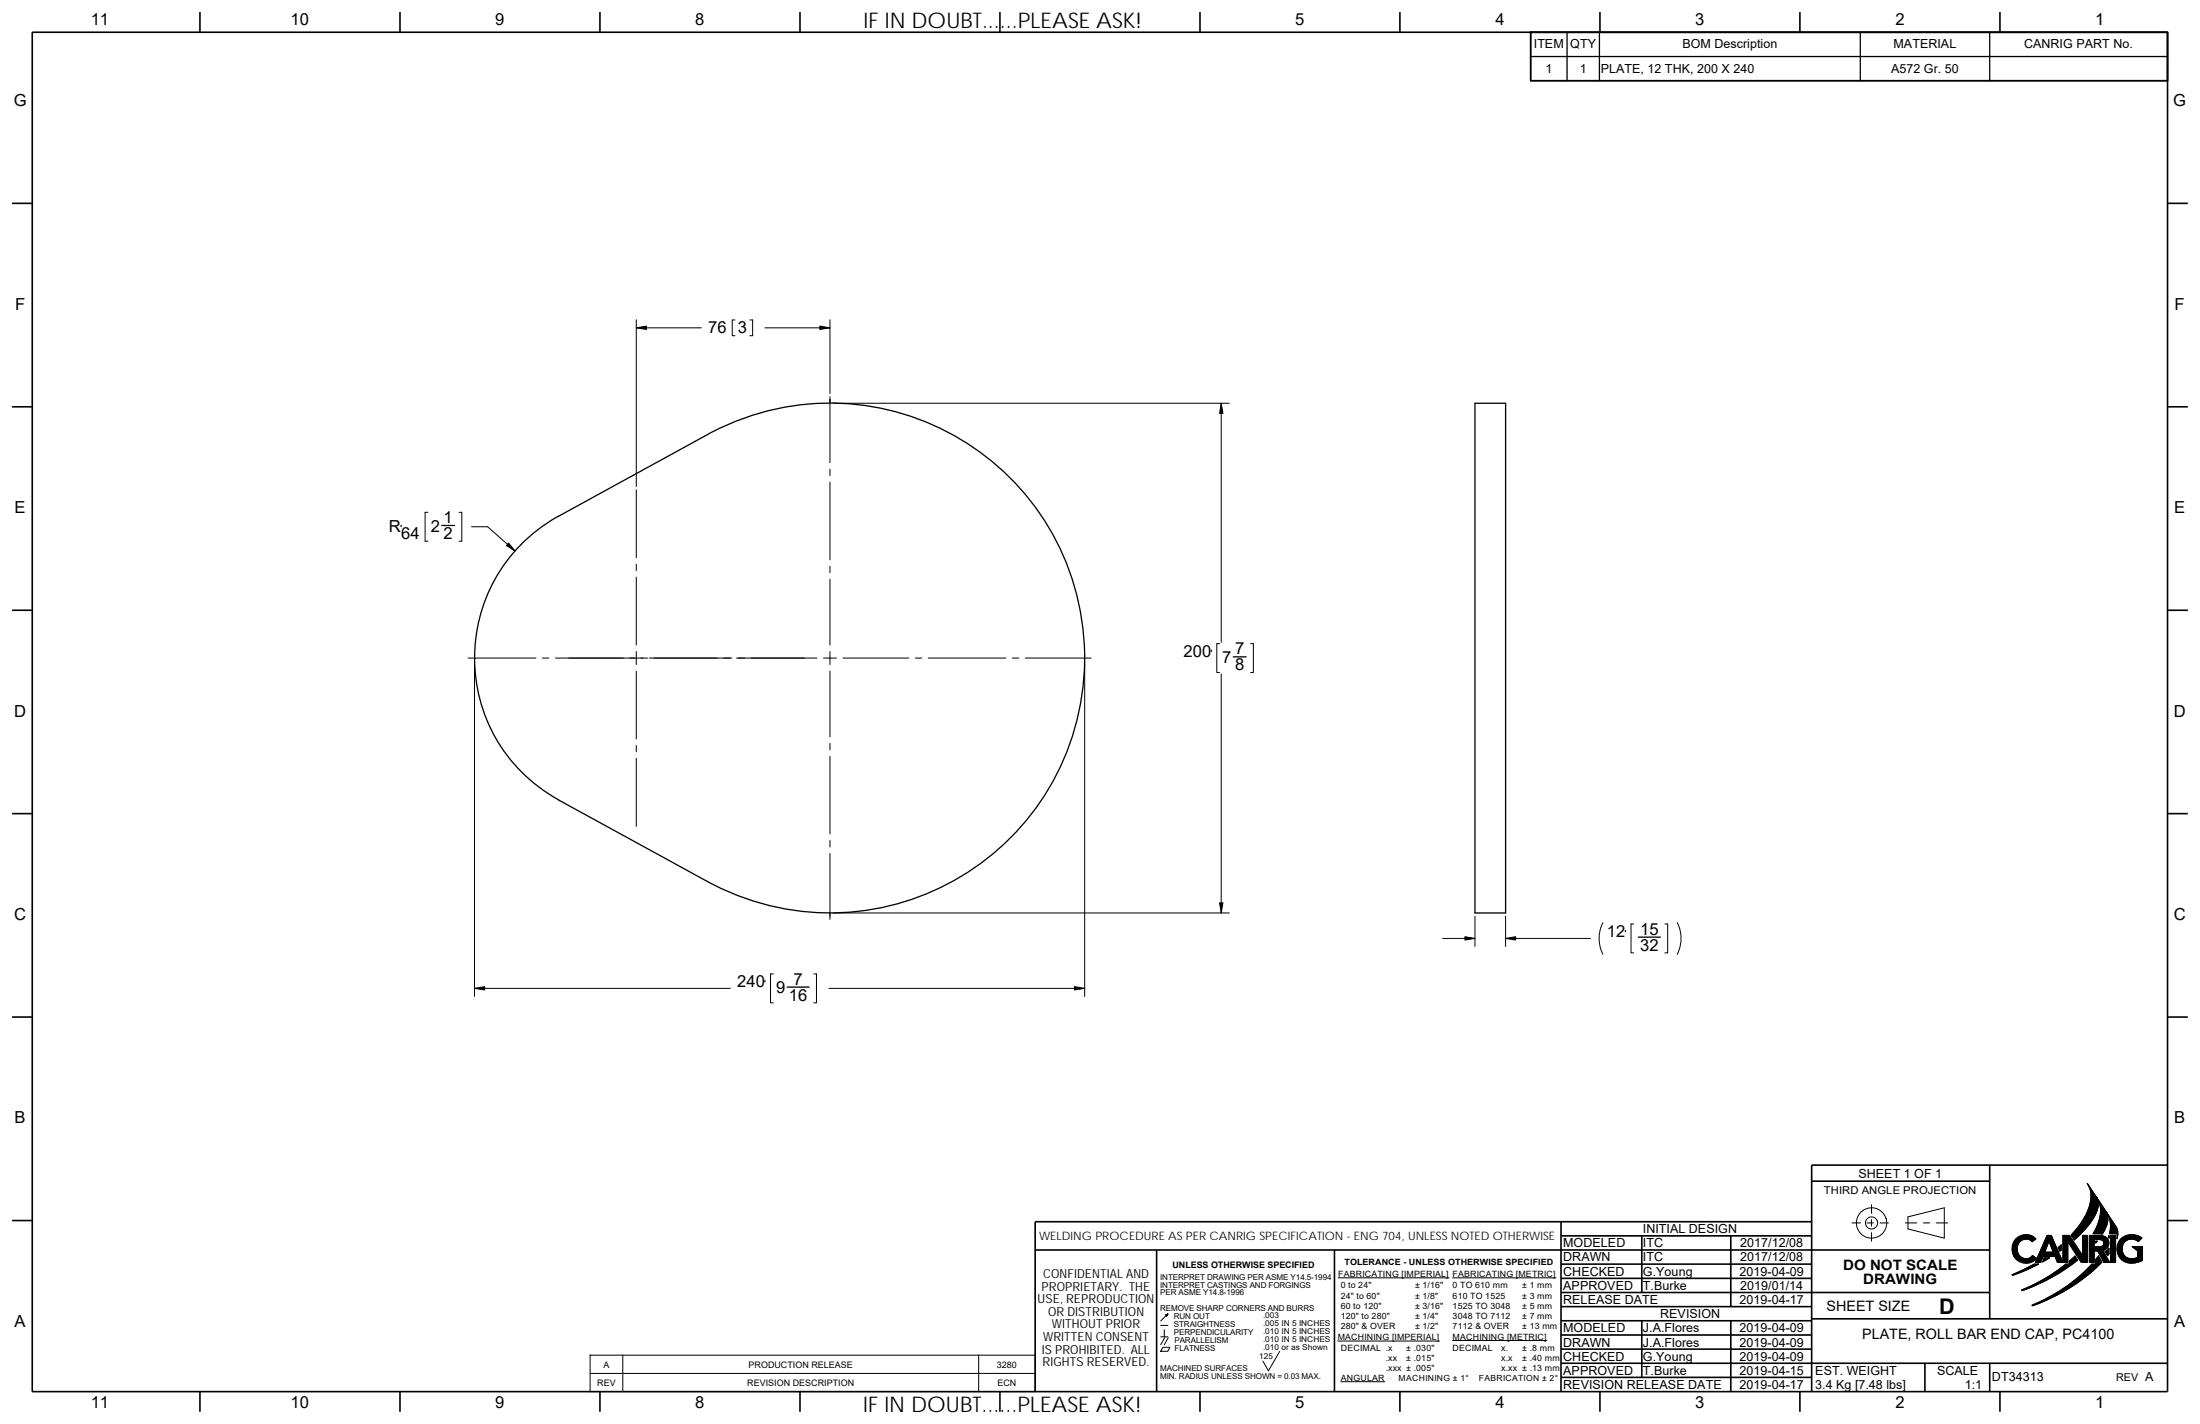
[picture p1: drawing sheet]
<svg xmlns="http://www.w3.org/2000/svg" width="432mm" height="279mm" viewBox="0 0 432 279" stroke-linecap="round" stroke-linejoin="round" font-family="sans-serif">
<g fill="none" stroke="#000" stroke-width=".32">
<path d="M6.3 6.3h419.1v266.8h-419.1zM39.2 2.4v3.9M78.5 2.4v3.9M117.8 2.4v3.9M157 2.4v3.9M196.3 2.4v3.9M235.5 2.4v3.9M274.8 2.4v3.9M314 2.4v3.9M353.3 2.4v3.9M392.5 2.4v3.9M2.4 39.9h3.9"/>
<path d="M425.4 39.9h4M2.4 79.8h3.9M425.4 79.8h4M2.4 119.7h3.9M425.4 119.7h4M6.3 139.7h.1M425.4 139.7h.1M2.4 159.6h3.9M425.4 159.6h4M2.4 199.6h3.9M425.4 199.6h4M2.4 239.5h3.9"/>
<path d="M306.4 239.7v33.3M355.6 231.8h34.9M355.6 239.7h-152.4v33.3M390.5 228.6v30.2M425.4 228.6h-69.8v44.4M425.4 239.5h4M203.2 245.3h187.3M227 245.3v27.7M261.9 245.3v27.7M306.4 259.1h49.2M306.4 256.4h49.2M306.4 253.6h84.1"/>
<path d="M306.4 242.5h49.2M306.4 248h49.2M306.4 250.8h49.2M322.2 259.1v11.2M322.2 242.5v11.1M339.7 242.5v13.9M339.7 259.1v14M355.6 258.8h69.8M39.2 273v4M78.5 273v4M117.8 273v4M157 273v4"/>
<path d="M196.3 273v4M235.5 273v4M274.8 273.1v3.9M306.4 270.3h49.2M306.4 261.9h49.2M306.4 267.5h119M306.4 264.7h49.2M314 273.1v3.9M353.3 273v4M377.8 267.5v5.6M390.5 267.5v5.5M392.5 273v4"/>
</g>
<g fill="none" stroke="#000" stroke-width=".2">
<path d="M124.9 62.7v32.8M124.9 64.3h12.7M144.3 62.8h-.6v3.1h.6M147.2 62.8h.5v3.1h-.5M150.1 64.3h12.8M162.9 77.9v12.9M162.9 62.7v14.5M163.5 79.1h77.8M239.7 79.1v46.9M124.9 96.1v13.3M162.9 92.1v1.2M162.9 94.6v15.2"/>
<path d="M84 100.5h-.6v5.7h.6M90.1 100.5h.5v5.7h-.5M92.5 103.4h3.2l5.4 4.7M124.9 110.7v1.3M124.9 113.2v13.4M162.9 111.1v1.3M162.9 113.6v13M91.9 129.1h13.3M93.1 129.8v65.7M106.5 129.1h1.2M109 129.1h18.1M124.9 131.7v13.3"/>
<path d="M124.9 127.8v2.6M143.6 129.1h-16.2M160.4 129.1h-15.8M161.6 129.1h2.6M162.9 131.7v12.9M162.9 127.8v2.6M165.4 129.1h13M179.6 129.1h1.3M182.2 129.1h15.2M198.7 129.1h1.3M201.2 129.1h13M212.9 129.8v65.7"/>
<path d="M239.4 126.3h-.6v5.7h.6M239.7 132.2v46.9M245.5 126.3h.5v5.7h-.5M124.9 146.3v1.2M124.9 148.8v13.3M162.9 145.9v1.2M162.9 148.4v15.2M162.9 164.9v1.3M162.9 167.4v13M163.5 179.1h77.8M289.5 179.8v5.9M295.5 179.8v5.9"/>
<path d="M93.1 193.9h50.2M151.8 191.1h-.6v5.7h.6M159.7 191.1h.6v5.7h-.6M162.7 193.9h50.2M283.1 184.1h6.4M295.5 184.1h16.7M314.6 181a6.9 6.9 0 0 0 0 6.2M320.7 181.3h-.6v5.7h.6M326.8 181.3h.5v5.7h-.5M329.2 181a6.9 6.9 0 0 1 0 6.2M363.5 239.9h1.7M366.4 239.9h1.3"/>
<path d="M367.3 236.4v1.6M367.3 239.3v1.3M369 239.9h1.6M374 239.9h2.2M374.5 238.8l7.1-1.8v5.9l-7.1-1.8zM377.5 239.9h1.3M380 239.9h2.3M409.7 232.2l1.8 2.7a3.6 3.6 0 0 1-.4 3.7 19.7 19.7 0 0 1-4 4.7l-.6-.9a12.5 12.5 0 0 0 3.9-7.6l-.3-1.7zM411.5 234.9l1.9 2.8a3.5 3.5 0 0 1-.2 3.5l-.6 .9h-1.8a7.3 7.3 0 0 0 1.1-6.4zM413.5 238l1.8 2.7a2.91 2.91 0 0 1 .2 2.3v-.9h-1.5a5.1 5.1 0 0 0-.5-4.1zM229.2 257.8l-1.4 1.4M262.7 250.7h21.7"/>
<path d="M285.1 250.7h20.3M367.3 241.9v1.6M394.9 250.1l4.3-2.1h.9l-3.8 1.8-1.3 .4zM395.5 243.2a2.72 2.72 0 0 1 4.1-.1l-.7 .5a1.8 1.8 0 0 0-2.3-.1 1.8 1.8 0 0 0-.6 2.2 1.68 1.68 0 0 0 2.9 .6l.8 .6a2.78 2.78 0 0 1-3.9 .2 2.78 2.78 0 0 1-.3-3.9zM396.8 253.1a34.5 34.5 0 0 0 8.7-5.1h.6v-.6l1.2-1 .5 .8a35.6 35.6 0 0 1-10.9 6zM398.8 256.1a32.8 32.8 0 0 0 11.8-8.1h.7v-.9l.6-.7 .6 1.3a35.8 35.8 0 0 1-13.6 8.5zM401.2 246.8h1.1l-1.4 .8zM401.8 242.4h.8l2.3 5.3v-5.3h1.3l2.5 3.9v-3.9h1v5.3h-1.2l-2.7-4.1v4.1h-2l-.5-1.2h-2.3l-.5 1.2h-1zM402.2 243.5l.8 2.2h-1.7zM404 244.8l.6-.5v1l-.3 .2zM410.1 242.4a4.9 4.9 0 0 1 3.2 .3 1.47 1.47 0 0 1 .6 1.5 1.47 1.47 0 0 1-1.2 1.2l1.4 2.3h-1.2l-1.2-2.3h-.7v2.3h-.9zM411 243.2a2.06 2.06 0 0 1 1.8 .3l.1 .2a.81 .81 0 0 1-.3 .8 .81 .81 0 0 1-.8 .1h-.8z"/>
<path d="M411.3 243.5h.3l-.3 .4zM413.2 245.6l.7-.7v1.1l-.2 .4zM413.9 242.4v.5l-.1-.1zM414.3 247.7v-5.3h.9v5.3M415.2 247.7h-.9M419.7 243.6a1.96 1.96 0 0 0-2.6 .1 1.96 1.96 0 0 0-.2 2.7 1.96 1.96 0 0 0 2.7 .3v-1.3l-1.1-.8h2M420.4 242.9a2.93 2.93 0 0 0-3.9-.1 2.93 2.93 0 0 0-.5 3.9 3.4 3.4 0 0 0 4.5 .6M115.8 265.9h87.4v7.1h-87.4zM115.8 269.5h87.4M122.2 265.9v7.1M192.1 265.9v7.1M227.8 260.1h1.4"/>
<path d="M227.8 262.3h1.4M228.2 264.4h1.4l-.4 .7h-1.4zM228.5 260.9v1.4M228.6 262.5l-.8 1.3M229.3 262.5l-.8 1.3M251.2 265.2l-2.2 3.8-1.1-1.9M262.6 263.1h19.9M263.2 271.1h8.6M285.1 263h18.5"/>
<circle cx="367.3" cy="240" r="1.19"/>
<circle cx="367.3" cy="240" r="2.98"/>
</g>
<g fill="#000" stroke="#000" stroke-width=".2">
<path d="M124.9 64.3l2-.3v.6z" fill-rule="evenodd"/>
<path d="M160.9 64l2 .3-2 .3z" fill-rule="evenodd"/>
<path d="M239.7 79.1l.3 2h-.6z" fill-rule="evenodd"/>
<path d="M99.8 106.6l1.3 1.5-1.7-1.1z" fill-rule="evenodd"/>
<path d="M239.4 177.1h.6l-.3 2z" fill-rule="evenodd"/>
<path d="M93.1 193.9l2-.3v.6z" fill-rule="evenodd"/>
<path d="M210.9 193.6l2 .3-2 .3z" fill-rule="evenodd"/>
<path d="M287.5 183.8l2 .3-2 .3z" fill-rule="evenodd"/>
<path d="M295.5 184.1l2-.3v.6z" fill-rule="evenodd"/>
<path d="M409.7 232.2l1.9 2.8a3.5 3.5 0 0 1-.5 3.7l-1.9 2.5-2.1 2.1-.6-.9a13.9 13.9 0 0 0 3.9-7.2 4.5 4.5 0 0 0-.7-3z" fill-rule="evenodd"/>
<path d="M228.9 258l.3-.2z" fill-rule="evenodd"/>
<path d="M228.7 258l.5-.2z" fill-rule="evenodd"/>
<path d="M228.9 258.1l.3-.3-.2 .3z" fill-rule="evenodd"/>
<path d="M229.2 257.8l-.2 .5z" fill-rule="evenodd"/>
<path d="M394.9 250.1l4.3-2.1h.9l-4.1 1.9-1 .3z" fill-rule="evenodd"/>
<path d="M395.8 243a2.65 2.65 0 0 1 3.8 .1l-.7 .5a1.77 1.77 0 0 0-2.3-.2 1.77 1.77 0 0 0-.6 2.2 1.66 1.66 0 0 0 1.2 1.3 1.66 1.66 0 0 0 1.7-.6l.8 .6a2.78 2.78 0 0 1-4 .1 2.78 2.78 0 0 1 .1-4z" fill-rule="evenodd"/>
<path d="M398.8 256.1l2.6-1.2 2.3-1.3a27.7 27.7 0 0 0 5.4-4l1.5-1.6h.7v-.9l.6-.7 .6 1.3a35.8 35.8 0 0 1-13.6 8.5z" fill-rule="evenodd"/>
<path d="M401.8 242.4l-2.3 5.3h1l.5-1.2h2.3l.5 1.2h1.1l-2.3-5.3zM402.2 243.5l.8 2.2h-1.7z" fill-rule="evenodd"/>
<path d="M401.2 246.8h1.1l-1.4 .8z" fill-rule="evenodd"/>
<path d="M404.1 244.6l.5-.3v1l-.3 .2-.3-.7z" fill-rule="evenodd"/>
<path d="M396.8 253.1l2.3-1 2.5-1.4 3.9-2.7h.6v-.6l1.2-1 .5 .8a37 37 0 0 1-10.9 6z" fill-rule="evenodd"/>
<path d="M404.9 242.4h1.3l2.5 3.9v-3.9h1v5.3h-1.2l-2.6-4.1-.1 4.1h-.9z" fill-rule="evenodd"/>
<path d="M411.3 243.5h.3l-.3 .4z" fill-rule="evenodd"/>
<path d="M411.6 235l1.8 2.7a4.2 4.2 0 0 1-.8 4.4h-1.8a7.7 7.7 0 0 0 1.2-6.3z" fill-rule="evenodd"/>
<path d="M411 243.2h1.3l.5 .3a.77 .77 0 0 1 0 .9 .77 .77 0 0 1-.9 .2h-.9zM410.1 242.4v5.3h.9v-2.3h.7l1.2 2.3h1.2l-1.4-2.3a1.52 1.52 0 0 0 1.2-1.9 1.52 1.52 0 0 0-1.9-1.1z" fill-rule="evenodd"/>
<path d="M413.2 245.6l.7-.7v1.1l-.2 .4z" fill-rule="evenodd"/>
<path d="M413.9 242.4v.5l-.1-.1z" fill-rule="evenodd"/>
<path d="M414.3 242.4v5.3h.9v-5.3z" fill-rule="evenodd"/>
<path d="M413.5 238l1.8 2.7a2.99 2.99 0 0 1 .2 2.3v-.9h-1.5a5.1 5.1 0 0 0-.5-4.1z" fill-rule="evenodd"/>
<path d="M416.5 242.8a3.3 3.3 0 0 1 3.9 .1l-.7 .7a1.94 1.94 0 0 0-2.6 .1 1.94 1.94 0 0 0-.2 2.6 1.94 1.94 0 0 0 2.6 .4l.1-1.3-1.1-.8h2v2.7a3.5 3.5 0 0 1-4.4-.5 2.91 2.91 0 0 1 .4-4z" fill-rule="evenodd"/>
</g>
<g fill="none" stroke="#000" stroke-width=".25">
<path d="M300.4 11.1h125M307.6 6.3v9.6M313.9 6.3v9.6M365.1 6.3v9.6M390.5 6.3v9.6M289.5 79.1h6v100h-6zM78.7 103.1h.1M86.7 103.1h2.5M102.2 106.9a31.3 31.3 0 0 1 7.4-5.6l29.3-16a50 50 0 0 1 74 43.8 50 50 0 0 1-74 43.9l-29.3-16a31.7 31.7 0 0 1-7.4-50.1zM237.8 127.6h.1M242.1 128.9h2.5M150.1 192.4h.1"/>
<path d="M154.5 193.7h4.3M319 182.6h.1M321.6 183.9h4.3"/>
</g>
<path d="M300.4 6.3h125v9.6h-125z" fill="none" stroke="#000" stroke-width=".36"/>
<g font-size="4.2">
<text x="169.5" y="5.4">IF IN DOUBT......PLEASE ASK!</text>
<text x="380.6" y="257.7">D</text>
<text x="169.4" y="277">IF IN DOUBT......PLEASE ASK!</text>
</g>
<g font-size="3.3">
<text x="17.8" y="4.9">11</text>
<text x="57" y="4.9">10</text>
<text x="97.2" y="4.9">9</text>
<text x="136.5" y="4.9">8</text>
<text x="254.2" y="4.9">5</text>
<text x="293.5" y="4.9">4</text>
<text x="332.7" y="4.9">3</text>
<text x="372" y="4.9">2</text>
<text x="411.2" y="4.9">1</text>
<text x="2.7" y="20.8">G</text>
<text x="426.6" y="20.8">G</text>
<text x="3" y="60.8">F</text>
<text x="139" y="65.4">76 3</text>
<text x="426.8" y="60.8">F</text>
<text x="2.9" y="100.7">E</text>
<text x="426.7" y="100.7">E</text>
<text x="76.3" y="104.4">R</text>
<text x="78.7" y="105.7">64</text>
<text x="84.5" y="104.4">2</text>
<text x="87" y="105.7">2</text>
<text x="87" y="102.6">1</text>
<text x="232.3" y="128.8">200</text>
<text x="239.9" y="130.1">7</text>
<text x="242.4" y="128.4">7</text>
<text x="242.4" y="131.5">8</text>
<text x="2.8" y="140.6">D</text>
<text x="426.6" y="140.6">D</text>
<text x="2.8" y="180.5">C</text>
<text x="315.4" y="183.8">12</text>
<text x="321.9" y="183.4">15</text>
<text x="426.6" y="180.5">C</text>
<text x="321.9" y="186.5">32</text>
<text x="144.7" y="193.6">240</text>
<text x="152.3" y="194.9">9</text>
<text x="154.8" y="196.3">16</text>
<text x="155.7" y="193.2">7</text>
<text x="2.9" y="220.4">B</text>
<text x="426.7" y="220.4">B</text>
<text x="2.9" y="260.3">A</text>
<text x="426.7" y="260.3">A</text>
<text x="17.8" y="276.3">11</text>
<text x="57" y="276.3">10</text>
<text x="97.2" y="276.3">9</text>
<text x="136.5" y="276.3">8</text>
<text x="254.2" y="276.3">5</text>
<text x="293.5" y="276.3">4</text>
<text x="332.7" y="276.3">3</text>
<text x="372" y="276.3">2</text>
<text x="411.2" y="276.3">1</text>
</g>
<g font-size="2.8">
<text x="361.8" y="249.1">DO NOT SCALE</text>
<text x="365.7" y="251.9">DRAWING</text>
<text x="358.5" y="257.2">SHEET SIZE</text>
<text x="365.5" y="262.7">PLATE, ROLL BAR END CAP, PC4100</text>
</g>
<g font-size="2.5">
<text x="301.1" y="9.4">ITEM QTY</text>
<text x="330.2" y="9.4">BOM Description</text>
<text x="371.6" y="9.4">MATERIAL</text>
<text x="397.3" y="9.4">CANRIG PART No.</text>
<text x="303.3" y="14.4">1</text>
<text x="310.1" y="14.4">1</text>
<text x="314.2" y="14.4">PLATE, 12 THK, 200 X 240</text>
<text x="371.2" y="14.4">A572 Gr. 50</text>
<text x="364.8" y="231.1">SHEET 1 OF 1</text>
<text x="306.8" y="244.7">MODELED</text>
<text x="322.5" y="244.7">ITC</text>
<text x="322.5" y="242">INITIAL DESIGN</text>
<text x="341.6" y="244.7">2017/12/08</text>
<text x="204.7" y="250.8">CONFIDENTIAL AND</text>
<text x="306.8" y="247.5">DRAWN</text>
<text x="306.8" y="250.3">CHECKED</text>
<text x="322.5" y="250.3">G.Young</text>
<text x="322.5" y="247.5">ITC</text>
<text x="341.4" y="250.3">2019-04-09</text>
<text x="341.6" y="247.5">2017/12/08</text>
<text x="203.7" y="255.7">USE, REPRODUCTION</text>
<text x="204.4" y="253.2">PROPRIETARY. THE</text>
<text x="306.8" y="253.1">APPROVED</text>
<text x="306.8" y="255.9">RELEASE DATE</text>
<text x="322.5" y="253.1">T.Burke</text>
<text x="341.4" y="255.9">2019-04-17</text>
<text x="341.6" y="253.1">2019/01/14</text>
<text x="204.7" y="263.1">WRITTEN CONSENT</text>
<text x="205.7" y="258.2">OR DISTRIBUTION</text>
<text x="206.5" y="260.6">WITHOUT PRIOR</text>
<text x="306.8" y="261.4">MODELED</text>
<text x="322.5" y="261.4">J.A.Flores</text>
<text x="325.8" y="258.6">REVISION</text>
<text x="341.4" y="261.4">2019-04-09</text>
<text x="204.5" y="265.6">IS PROHIBITED. ALL</text>
<text x="204.6" y="268.1">RIGHTS RESERVED.</text>
<text x="306.8" y="269.7">APPROVED</text>
<text x="306.8" y="267">CHECKED</text>
<text x="306.8" y="264.2">DRAWN</text>
<text x="322.5" y="264.2">J.A.Flores</text>
<text x="322.5" y="267">G.Young</text>
<text x="322.5" y="269.7">T.Burke</text>
<text x="341.4" y="264.2">2019-04-09</text>
<text x="341.4" y="267">2019-04-09</text>
<text x="341.4" y="269.7">2019-04-15</text>
<text x="356.3" y="269.7">EST. WEIGHT</text>
<text x="380.2" y="269.7">SCALE</text>
<text x="306.8" y="272.5">REVISION RELEASE DATE</text>
<text x="341.4" y="272.5">2019-04-17</text>
<text x="356.3" y="272.5">3.4 Kg [7.48 lbs]</text>
<text x="385.6" y="272.6">1:1</text>
<text x="391" y="271">DT34313</text>
<text x="421" y="271">A</text>
</g>
<text font-size="2.3" x="203.9" y="243.3">WELDING PROCEDURE AS PER CANRIG SPECIFICATION - ENG 704, UNLESS NOTED OTHERWISE</text>
<g font-size="2.1">
<text x="358" y="234.2">THIRD ANGLE PROJECTION</text>
<text x="415.4" y="271">REV</text>
</g>
<g font-size="1.8">
<text x="230.1" y="248.7">UNLESS OTHERWISE SPECIFIED</text>
<text x="118.4" y="268.4">A</text>
<text x="146.9" y="268.4">PRODUCTION RELEASE</text>
<text x="195.6" y="268.4">3280</text>
<text x="117.2" y="271.9">REV</text>
<text x="146.7" y="271.9">REVISION DESCRIPTION</text>
<text x="195.8" y="271.9">ECN</text>
</g>
<g font-size="1.7">
<text x="262.7" y="250.5">FABRICATING [IMPERIAL] FABRICATING [METRIC]</text>
<text x="263.9" y="248.3">TOLERANCE - UNLESS OTHERWISE SPECIFIED</text>
<text x="263.1" y="252.7">0 to 24&quot;</text>
<text x="263.1" y="254.8">24&quot; to 60&quot;</text>
<text x="263.1" y="256.8">60 to 120&quot;</text>
<text x="277.7" y="252.7">± 1/16&quot;</text>
<text x="277.7" y="254.8">± 1/8&quot;</text>
<text x="277.7" y="256.8">± 3/16&quot;</text>
<text x="285.1" y="256.8">1525 TO 3048</text>
<text x="285.1" y="254.8">610 TO 1525</text>
<text x="285.1" y="252.7">0 TO 610 mm</text>
<text x="298.8" y="254.8">± 3 mm</text>
<text x="298.8" y="252.7">± 1 mm</text>
<text x="298.8" y="256.8">± 5 mm</text>
<text x="262.6" y="262.9">MACHINING [IMPERIAL]</text>
<text x="263.1" y="258.8">120&quot; to 280&quot;</text>
<text x="263.1" y="260.7">280&quot; &amp; OVER</text>
<text x="277.7" y="260.7">± 1/2&quot;</text>
<text x="277.7" y="258.8">± 1/4&quot;</text>
<text x="285.1" y="262.8">MACHINING [METRIC]</text>
<text x="285.1" y="258.8">3048 TO 7112</text>
<text x="285.1" y="260.7">7112 &amp; OVER</text>
<text x="298.8" y="258.8">± 7 mm</text>
<text x="298.8" y="260.7">± 13 mm</text>
<text x="263.2" y="265.1">DECIMAL .x</text>
<text x="272" y="268.9">.xxx ± .005&quot;</text>
<text x="272" y="267">.xx</text>
<text x="276" y="265.1">± .030&quot;</text>
<text x="276" y="267">± .015&quot;</text>
<text x="285.1" y="265.1">DECIMAL</text>
<text x="294.7" y="265.1">x.</text>
<text x="294.7" y="268.9">x.xx ± .13 mm</text>
<text x="294.7" y="267">x.x</text>
<text x="298.8" y="267">± .40 mm</text>
<text x="298.8" y="265.1">± .8 mm</text>
<text x="263.2" y="270.9">ANGULAR</text>
<text x="274.5" y="270.9">MACHINING ± 1°</text>
<text x="290.3" y="270.9">FABRICATION ± 2°</text>
</g>
<g font-size="1.6">
<text x="227.7" y="251.1">INTERPRET DRAWING PER ASME Y14.5-1994</text>
<text x="227.7" y="252.6">INTERPRET CASTINGS AND FORGINGS</text>
<text x="227.7" y="254.2">PER ASME Y14.8-1996</text>
<text x="227.7" y="257.3">REMOVE SHARP CORNERS AND BURRS</text>
<text x="230.4" y="258.8">RUN OUT</text>
<text x="230.4" y="260.4">STRAIGHTNESS</text>
<text x="230.4" y="261.9">PERPENDICULARITY</text>
<text x="230.5" y="263.5">PARALLELISM</text>
<text x="247.9" y="258.6">.003</text>
<text x="247.9" y="260.2">.005 IN 5 INCHES</text>
<text x="247.9" y="261.7">.010 IN 5 INCHES</text>
<text x="247.9" y="263.3">.010 IN 5 INCHES</text>
<text x="227.7" y="268.9">MACHINED SURFACES</text>
<text x="230.5" y="265">FLATNESS</text>
<text x="247.2" y="266.7">125</text>
<text x="247.9" y="264.8">.010 or as Shown</text>
<text x="227.7" y="270.5">MIN. RADIUS UNLESS SHOWN = 0.03 MAX.</text>
</g>
</svg>
